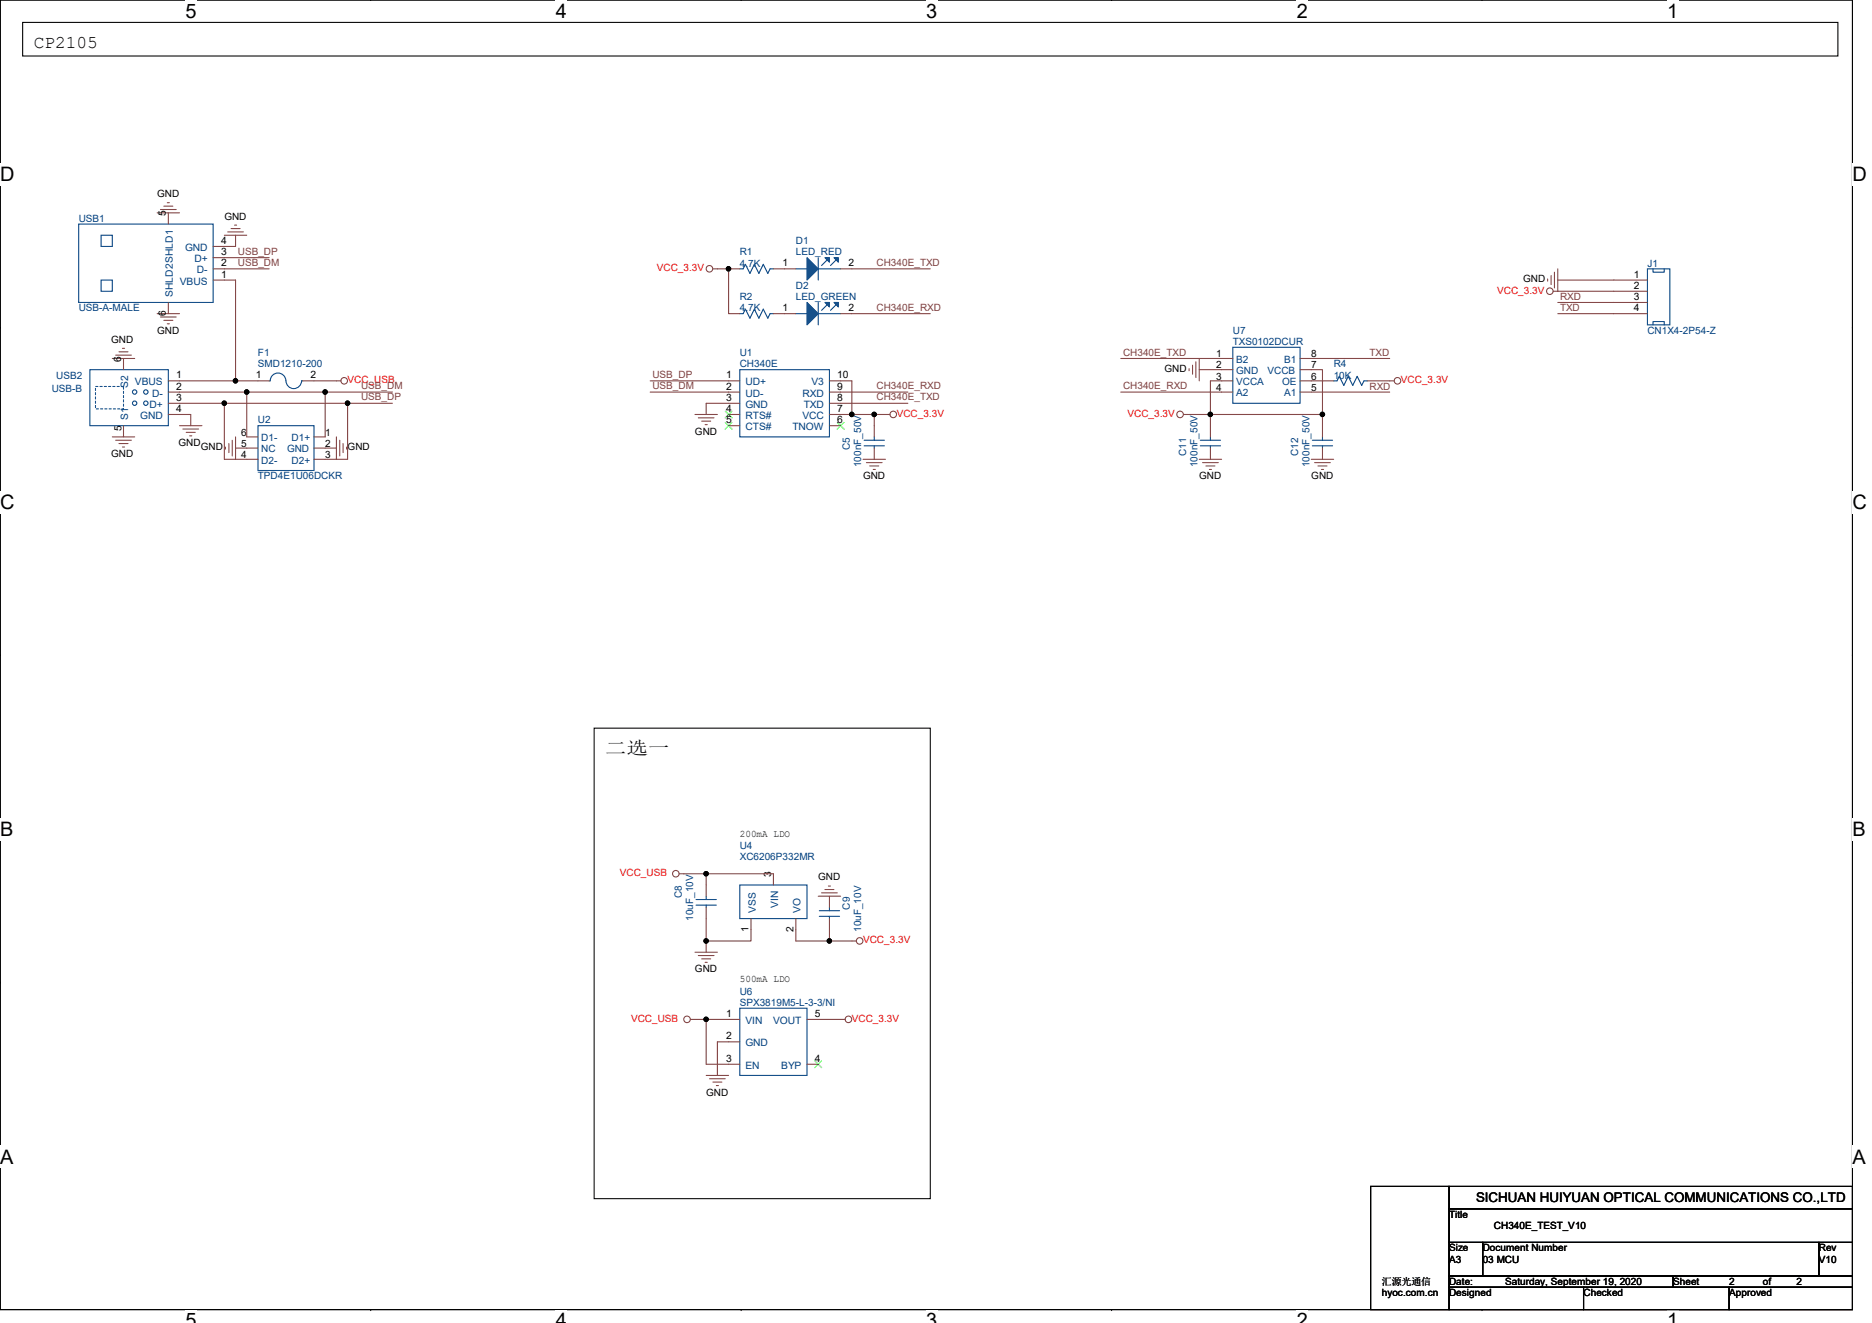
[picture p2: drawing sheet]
<svg xmlns="http://www.w3.org/2000/svg" width="297mm" height="210mm" viewBox="0 0 297 210" stroke-linecap="round" stroke-linejoin="round" font-family="sans-serif">
<path d="M0 0h293.9v207.9h-293.9z" fill="none" stroke="#000" stroke-width=".17"/>
<g fill="#fff">
<path d="M29.4 0h1.8v3.5h-1.8z"/>
<path d="M29.4 207.9h1.8v2h-1.8z"/>
</g>
<path d="M58.8 0h.1M58.8 207.9h.1" fill="none" stroke="#000" stroke-width=".17"/>
<g fill="#fff">
<path d="M88.2 0h1.8v3.5h-1.8z"/>
<path d="M88.2 207.9h1.8v2h-1.8z"/>
</g>
<path d="M117.6 0h.1M117.6 207.9h.1" fill="none" stroke="#000" stroke-width=".17"/>
<g fill="#fff">
<path d="M147 0h1.7v3.5h-1.7z"/>
<path d="M147 207.9h1.7v2h-1.7z"/>
</g>
<path d="M176.4 0h.1M176.4 207.9h.1" fill="none" stroke="#000" stroke-width=".17"/>
<g fill="#fff">
<path d="M205.8 0h1.7v3.5h-1.7z"/>
<path d="M205.8 207.9h1.7v2h-1.7z"/>
</g>
<path d="M235.2 0h.1M235.2 207.9h.1" fill="none" stroke="#000" stroke-width=".17"/>
<g fill="#fff">
<path d="M264.5 0h1.8v3.5h-1.8z"/>
<path d="M264.5 207.9h1.8v2h-1.8z"/>
<path d="M0 26h2.3v3.5h-2.3z"/>
<path d="M293.9 26h2.3v3.5h-2.3z"/>
<path d="M0 77.9h2.3v3.5h-2.3z"/>
<path d="M293.9 77.9h2.3v3.5h-2.3z"/>
</g>
<path d="M0 52h.1M293.9 52h.1" fill="none" stroke="#000" stroke-width=".17"/>
<g fill="#fff">
<path d="M0 129.9h2.1v3.5h-2.1z"/>
<path d="M293.9 129.9h2.1v3.5h-2.1z"/>
</g>
<path d="M0 103.9h.1M293.9 103.9h.1" fill="none" stroke="#000" stroke-width=".17"/>
<g fill="#fff">
<path d="M0 181.9h2.2v3.5h-2.2z"/>
<path d="M293.9 181.9h2.2v3.5h-2.2z"/>
</g>
<path d="M3.6 3.6h288v5.3h-288zM94.3 115.6h53.3v74.6h-53.3zM0 155.9h.1M293.9 155.9h.1M229.9 188.3h64v3.6h-64zM229.9 191.9h64v5.3h-64zM229.9 197.2h5.4v5.3h-5.4zM235.3 197.2h53.3v5.3h-53.3zM288.6 197.2h5.3v5.3h-5.3zM229.9 202.5h35.6v1.8h-35.6zM265.5 202.5h28.4v1.8h-28.4z" fill="none" stroke="#000" stroke-width=".17"/>
<g fill="none" stroke="#804040" stroke-width=".17">
<path d="M24.9 33.8h3.6M25.5 33.3h2.5M26 32.7h1.4M26.5 32.2h.4M35.6 37.3h3.6M36.1 36.8h2.5M36.7 36.3h1.4M37.2 35.7h.3M17.8 56.9h3.6M18.3 56.4h2.5M18.9 55.8h1.4M19.4 55.3h.4"/>
<path d="M24.9 49.8h3.6M25.5 50.3h2.5M26 50.8h1.4M26.5 51.4h.4M113.1 42.7h.7M188.7 58.5v.3M189.2 58v1.4M189.8 57.4v2.5M190.3 56.9v3.6M245.6 44.3v.3M246.1 43.7v1.5M246.7 43.2v2.5"/>
<path d="M247.2 42.7v3.5h-.7M17.8 69.3h3.6M18.3 69.9h2.5M18.9 70.4h1.4M19.4 71h.4M28.5 67.6h3.5M29 68.1h2.5M29.5 68.6h1.5M30.1 69.2h.3M35.8 71v.3M36.3 70.4v1.4M36.8 69.9v2.5"/>
<path d="M37.4 69.3v3.6M53.4 60.5h.7M53.4 69.3v3.6M53.9 69.9v2.5M54.4 70.4v1.4M55 71v.3M110.3 65.8h3.5M110.8 66.3h2.5M111.3 66.8h1.5M111.9 67.4h.3M136.9 72.9h3.6M137.5 73.4h2.5"/>
<path d="M138 74h1.4M138.6 74.5h.3M140.5 65.8h.7M187.8 65.8h.7M190.3 72.9h3.5M190.8 73.4h2.5M191.3 74h1.5M191.9 74.5h.3M208.1 72.9h3.5M208.6 73.4h2.5M209.1 74h1.5M209.7 74.5h.3"/>
<path d="M220.5 60.5h.7M107.8 138.7h.7M110.3 151.1h3.5M110.8 151.7h2.5M111.3 152.2h1.5M111.9 152.7h.3M129.8 142.2h3.6M130.4 141.7h2.5M130.9 141.2h1.4M131.4 140.6h.4M135.2 149.4h.7M109.6 161.8h.7"/>
<path d="M112.1 170.7h3.5M112.6 171.2h2.5M113.1 171.7h1.5M113.7 172.3h.3M133.4 161.8h.7"/>
<circle cx="112.6" cy="42.7" r=".52"/>
<circle cx="245.9" cy="46.2" r=".52"/>
<circle cx="54.6" cy="60.4" r=".52"/>
<circle cx="141.7" cy="65.8" r=".52"/>
<circle cx="187.2" cy="65.8" r=".52"/>
<circle cx="221.7" cy="60.4" r=".52"/>
<circle cx="107.2" cy="138.7" r=".52"/>
<circle cx="136.4" cy="149.3" r=".52"/>
<circle cx="109" cy="161.8" r=".52"/>
<circle cx="134.6" cy="161.8" r=".52"/>
</g>
<path d="M217.9 188.6h11.7v10.7h-11.7z" fill="#fff"/>
<path d="M217.5 188.3h12.4v19.6h-12.4zM229.9 188.3h64v3.6h-64zM229.9 191.9h64v5.3h-64zM229.9 197.2h5.4v5.3h-5.4zM235.3 197.2h53.3v5.3h-53.3zM288.6 197.2h5.3v5.3h-5.3zM229.9 204.3h21.4v3.6h-21.4zM229.9 202.5h35.6v1.8h-35.6zM251.3 204.3h23.1v3.6h-23.1zM265.5 202.5h28.4v1.8h-28.4zM274.4 204.3h19.5v3.6h-19.5z" fill="none" stroke="#000" stroke-width=".17"/>
<path d="M217.9 188.6h11.7v10.7h-11.7z" fill="#fff"/>
<path d="M217.5 188.3h12.4v19.6h-12.4zM229.9 188.3h64v3.6h-64zM229.9 191.9h64v5.3h-64zM229.9 197.2h5.4v5.3h-5.4zM235.3 197.2h53.3v5.3h-53.3zM288.6 197.2h5.3v5.3h-5.3zM229.9 204.3h21.4v3.6h-21.4zM229.9 202.5h35.6v1.8h-35.6zM251.3 204.3h23.1v3.6h-23.1zM265.5 202.5h28.4v1.8h-28.4zM274.4 204.3h19.5v3.6h-19.5z" fill="none" stroke="#000" stroke-width=".17"/>
<path d="M217.9 188.6h11.7v10.7h-11.7z" fill="#fff"/>
<path d="M217.5 188.3h12.4v19.6h-12.4zM229.9 204.3h21.4v3.6h-21.4zM251.3 204.3h23.1v3.6h-23.1zM274.4 204.3h19.5v3.6h-19.5z" fill="none" stroke="#000" stroke-width=".17"/>
<g fill="none" stroke="#004080" stroke-width=".17">
<path d="M12.5 35.6h21.3v12.4h-21.3zM16 37.3h1.8v1.8h-1.8zM14.3 58.7h12.4v8.9h-12.4zM16 44.4h1.8v1.8h-1.8zM117.4 58.7h14.2v10.6h-14.2zM117.4 42.7h.5l.4-.7 .7 1.4 .7-1.4 .7 1.4 .7-1.4 .7 1.4 .4-.7h.5M117.4 49.8h.5l.4-.7 .7 1.4 .7-1.4 .7 1.4 .7-1.4 .7 1.4 .4-.7h.5M126.3 49.8h1.8M126.3 42.7h1.8M129.8 48v3.6M129.8 49.8h3.6M129.8 40.9v3.5"/>
<path d="M129.8 42.7h3.6M131.3 48.4l-.9 .9M131.3 41.3l-.9 .8M132.7 48.4l-.9 .9M132.7 41.3l-.9 .8M195.6 55.1h10.7v8.9h-10.7zM261.4 42.7h3.6v8.9h-3.6zM262.3 51.6v-.6h1.8v.6M262.3 42.7v.5h1.8v-.5M40.9 67.6h8.9v7.1h-8.9zM42.7 60.5h.2M42.9 60.4a1.24 1.24 0 0 1 1.2-1.2 1.24 1.24 0 0 1 1.3 1.2"/>
<path d="M45.4 60.4a1.24 1.24 0 0 0 1.2 1.3 1.24 1.24 0 0 0 1.3-1.3M47.9 60.5h.1M137.1 69.9h3.2M137.1 70.8h3.2M138.7 70.8v.3M138.7 69.3v.6M190.5 69.9h3.2M190.5 70.8h3.2M192.1 70.8v.3M192.1 69.3v.6M208.2 69.9h3.3M208.2 70.8h3.3"/>
<path d="M209.8 70.8v.3M209.8 69.3v.6M211.6 60.5h.6l.3-.8 .7 1.5 .7-1.5 .7 1.5 .7-1.5 .8 1.5 .3-.7h.6M110.4 142.8h3.3M110.4 143.7h3.3M112.1 143.7v.3M112.1 142.2v.6M117.4 140.5h10.7v5.3h-10.7zM130 144.5h3.2M130 145.4h3.2M131.6 145.4v.4M131.6 144v.5"/>
<path d="M117.4 160h10.7v10.7h-10.7z"/>
<circle cx="21.4" cy="62.2" r=".35"/>
<circle cx="21.4" cy="64" r=".35"/>
<circle cx="23.1" cy="64" r=".35"/>
<circle cx="23.1" cy="62.2" r=".35"/>
</g>
<g fill="none" stroke="#804040" stroke-width=".17">
<path d="M26.7 33.8v1.8M37.4 37.3v1.8h-3.6M19.6 56.9v1.8M26.7 48v1.8M33.8 44.4h3.6v16.1M33.8 42.7h8.9M42.7 40.9h-8.9M113.8 42.7h1.8M115.6 42.7v7.1h1.8M115.6 42.7h1.8M117.4 42.7h.1M117.4 49.8h.1"/>
<path d="M122.7 42.7h.1M122.7 49.8h.1M122.7 49.8h3.6M122.7 42.7h3.6M133.4 49.8h14.2M133.4 42.7h14.2M177.8 56.9h16M190.3 58.7h5.3M193.8 56.9h1.8M206.3 58.7h3.5v7.1M206.3 56.9h14.2M247.2 49.8h14.2"/>
<path d="M247.2 44.4h14.2M247.2 46.2h14.2M247.2 48h14.2M19.6 67.6v1.7M26.7 62.2h12.5M26.7 64h8.9v8.9h5.3M26.7 65.8h3.6v1.8M35.6 64h19.6M37.4 71.1h3.5M37.4 60.5h5.3M37.4 60.5h-10.7M39.2 62.2v7.1h1.7"/>
<path d="M39.2 62.2h12.4M51.6 62.2v7.1h-1.8M51.6 62.2h10.7M53.4 71.1h-3.6M53.4 60.5h-5.4M55.2 64h7.1M55.2 64v8.9h-5.4M103.2 60.5h14.2M103.2 62.2h14.2M115.6 65.8h1.8M115.6 67.6h1.8M117.4 64h-5.3v1.8"/>
<path d="M131.6 67.6h1.8M131.6 65.8h3.6M131.6 64h12.5M131.6 62.2h12.5M131.6 60.5h3.6v5.3M135.2 65.8h3.5M138.7 71.1v1.8M138.7 65.8v3.5M138.7 65.8h1.8M177.8 62.2h16M188.5 65.8h3.6v3.5M192.1 71.1v1.8"/>
<path d="M193.8 62.2h1.8M195.6 60.5h-3.5v5.3h17.7M206.3 62.2h14.2M206.3 60.5h5.3M209.8 71.1v1.8M209.8 65.8v3.5M211.6 60.5h.1M217 60.5h.1M217 60.5h3.5M108.5 138.7h3.6M112.1 138.7h10.6v1.8M112.1 138.7v3.5"/>
<path d="M112.1 149.4v1.7M112.1 144v5.4h7.1v-3.6M126.3 145.8v3.6h5.3M131.6 149.4h3.6M131.6 145.8v3.6M131.6 142.2v1.8M110.3 161.8h1.8M112.1 161.8h5.3M112.1 161.8v7.1h5.3M117.4 165.4h-3.6v5.3M128.1 168.9h1.7M128.1 161.8h5.3"/>
</g>
<path d="M115.1 65.3l1.1 1M115.1 67l1.1 1.1M116.1 65.3l-1 1M116.1 67l-1 1.1M132.9 67l1 1.1M133.9 67l-1.1 1.1M129.3 168.4l1.1 1.1M130.4 168.4l-1.1 1.1" fill="none" stroke="#0f0" stroke-width=".16"/>
<path d="M15.2 61.3h4.4v3.6h-4.4z" fill="none" stroke="#004080" stroke-width=".17" stroke-dasharray=".3 .3"/>
<g fill="#004080" stroke="#004080" stroke-width=".17">
<path d="M128.1 48l1.7 1.8-1.7 1.8z" fill-rule="evenodd"/>
<path d="M130.9 48h.7v.7z" fill-rule="evenodd"/>
<path d="M132.3 48h.7v.7z" fill-rule="evenodd"/>
<path d="M128.1 40.9l1.7 1.8-1.7 1.7z" fill-rule="evenodd"/>
<path d="M130.9 40.9h.7v.7z" fill-rule="evenodd"/>
<path d="M132.3 40.9h.7v.7z" fill-rule="evenodd"/>
</g>
<g fill="#000" stroke="#000" stroke-width=".17">
<circle cx="115.6" cy="42.7" r=".35"/>
<circle cx="35.6" cy="64" r=".35"/>
<circle cx="37.4" cy="60.4" r=".35"/>
<circle cx="39.1" cy="62.2" r=".35"/>
<circle cx="51.6" cy="62.2" r=".35"/>
<circle cx="55.1" cy="64" r=".35"/>
<circle cx="135.2" cy="65.8" r=".35"/>
<circle cx="138.7" cy="65.8" r=".35"/>
<circle cx="192.1" cy="65.8" r=".35"/>
<circle cx="209.8" cy="65.8" r=".35"/>
<circle cx="112" cy="138.7" r=".35"/>
<circle cx="112" cy="149.3" r=".35"/>
<circle cx="131.6" cy="149.3" r=".35"/>
<circle cx="112" cy="161.8" r=".35"/>
</g>
<g font-size="3.2">
<text x="29.4" y="2.8">5</text>
<text x="88.2" y="2.8">4</text>
<text x="147" y="2.8">3</text>
<text x="205.8" y="2.8">2</text>
<text x="264.5" y="2.8">1</text>
<text x="0" y="28.8">D</text>
<text x="293.9" y="28.8">D</text>
<text x="0" y="80.8">C</text>
<text x="293.9" y="80.8">C</text>
<text x="0" y="132.7">B</text>
<text x="293.9" y="132.7">B</text>
<text x="0" y="184.7">A</text>
<text x="293.9" y="184.7">A</text>
<text x="29.4" y="210.7">5</text>
<text x="88.2" y="210.7">4</text>
<text x="147" y="210.7">3</text>
<text x="205.8" y="210.7">2</text>
<text x="264.5" y="210.7">1</text>
</g>
<g font-size="2.8">
<text x="5.4" y="7.6">CP2105</text>
<text x="96.1" y="119.6">二选一</text>
</g>
<text font-size="2.1" x="234.2" y="190.7">SICHUAN HUIYUAN OPTICAL COMMUNICATIONS CO.,LTD</text>
<g font-size="1.6" fill="#004080">
<text x="12.5" y="35.2">USB1</text>
<text x="29.4" y="39.8">GND</text>
<text x="30.8" y="41.6">D+</text>
<text x="117.4" y="40.5">R1</text>
<text x="126.3" y="38.8">D1</text>
<text x="126.3" y="40.5">LED_RED</text>
<text x="27.4" y="47.1" transform="rotate(-90 27.4 47.1)">SHLD2SHLD1</text>
<text x="28.5" y="45.2">VBUS</text>
<text x="31.2" y="43.4">D-</text>
<text x="117.4" y="42.3">4.7K</text>
<text x="117.4" y="47.6">R2</text>
<text x="126.3" y="45.9">D2</text>
<text x="126.3" y="47.6">LED_GREEN</text>
<text x="261.4" y="42.3">J1</text>
<text x="12.5" y="49.4">USB-A-MALE</text>
<text x="117.4" y="49.4">4.7K</text>
<text x="195.6" y="53">U7</text>
<text x="261.4" y="53">CN1X4-2P54-Z</text>
<text x="40.9" y="56.5">F1</text>
<text x="40.9" y="58.3">SMD1210-200</text>
<text x="117.4" y="56.5">U1</text>
<text x="117.4" y="58.3">CH340E</text>
<text x="195.6" y="54.8">TXS0102DCUR</text>
<text x="196.1" y="57.6">B2</text>
<text x="196.1" y="59.4">GND</text>
<text x="201.1" y="59.4">VCCB</text>
<text x="203.8" y="57.6">B1</text>
<text x="211.6" y="58.3">R4</text>
<text x="8.2" y="62.2">USB-B</text>
<text x="8.9" y="60.1">USB2</text>
<text x="20.3" y="61.6" transform="rotate(-90 20.3 61.6)">S2</text>
<text x="21.4" y="61.2">VBUS</text>
<text x="23.7" y="64.7">D+</text>
<text x="24.1" y="62.9">D-</text>
<text x="118.3" y="61.2">UD+</text>
<text x="118.3" y="62.9">UD-</text>
<text x="118.3" y="64.7">GND</text>
<text x="127.4" y="62.9">RXD</text>
<text x="127.5" y="64.7">TXD</text>
<text x="128.8" y="61.2">V3</text>
<text x="196.1" y="61.2">VCCA</text>
<text x="196.1" y="62.9">A2</text>
<text x="203.5" y="61.2">OE</text>
<text x="203.8" y="62.9">A1</text>
<text x="211.6" y="60.1">10K</text>
<text x="20.3" y="66.7" transform="rotate(-90 20.3 66.7)">S1</text>
<text x="22.2" y="66.5">GND</text>
<text x="40.9" y="67.2">U2</text>
<text x="41.5" y="71.8">NC</text>
<text x="41.5" y="70">D1-</text>
<text x="45.5" y="71.8">GND</text>
<text x="46.3" y="70">D1+</text>
<text x="118.3" y="66.5">RTS#</text>
<text x="118.3" y="68.3">CTS#</text>
<text x="125.7" y="68.3">TNOW</text>
<text x="127.3" y="66.5">VCC</text>
<text x="134.9" y="71.5" transform="rotate(-90 134.9 71.5)">C5</text>
<text x="40.9" y="76.1">TPD4E1U06DCKR</text>
<text x="41.5" y="73.6">D2-</text>
<text x="46.3" y="73.6">D2+</text>
<text x="136.6" y="74.1" transform="rotate(-90 136.6 74.1)">100nF_50V</text>
<text x="188.2" y="72.4" transform="rotate(-90 188.2 72.4)">C11</text>
<text x="190" y="74.1" transform="rotate(-90 190 74.1)">100nF_50V</text>
<text x="206" y="72.4" transform="rotate(-90 206 72.4)">C12</text>
<text x="207.8" y="74.1" transform="rotate(-90 207.8 74.1)">100nF_50V</text>
<text x="117.4" y="134.8">U4</text>
<text x="117.4" y="136.5">XC6206P332MR</text>
<text x="108.2" y="142.6" transform="rotate(-90 108.2 142.6)">C8</text>
<text x="110" y="146.2" transform="rotate(-90 110 146.2)">10uF_10V</text>
<text x="119.9" y="144.9" transform="rotate(-90 119.9 144.9)">VSS</text>
<text x="123.5" y="144.1" transform="rotate(-90 123.5 144.1)">VIN</text>
<text x="127" y="144.9" transform="rotate(-90 127 144.9)">VO</text>
<text x="134.9" y="144.4" transform="rotate(-90 134.9 144.4)">C9</text>
<text x="136.6" y="147.9" transform="rotate(-90 136.6 147.9)">10uF_10V</text>
<text x="117.4" y="157.9">U6</text>
<text x="117.4" y="159.7">SPX3819M5-L-3-3/NI</text>
<text x="118.3" y="162.5">VIN</text>
<text x="118.3" y="166.1">GND</text>
<text x="122.7" y="162.5">VOUT</text>
<text x="118.3" y="169.6">EN</text>
<text x="124" y="169.6">BYP</text>
</g>
<g font-size="1.6">
<text x="24.9" y="31.3">GND</text>
<text x="26.3" y="34.3" transform="rotate(-90 26.3 34.3)">5</text>
<text x="35.6" y="34.8">GND</text>
<text x="35.1" y="38.7">4</text>
<text x="35.1" y="40.5">3</text>
<text x="35.1" y="44.1">1</text>
<text x="35.1" y="42.3">2</text>
<text x="124.1" y="42.3">1</text>
<text x="134.6" y="42.3">2</text>
<text x="241.7" y="44.8">GND</text>
<text x="259.3" y="44.1">1</text>
<text x="259.3" y="45.8">2</text>
<text x="259.3" y="47.6">3</text>
<text x="24.9" y="53">GND</text>
<text x="26.3" y="50.2" transform="rotate(-90 26.3 50.2)">6</text>
<text x="124.1" y="49.4">1</text>
<text x="134.6" y="49.4">2</text>
<text x="259.3" y="49.4">4</text>
<text x="17.6" y="54.4">GND</text>
<text x="19.2" y="57.4" transform="rotate(-90 19.2 57.4)">6</text>
<text x="184.8" y="59">GND</text>
<text x="193" y="56.7">1</text>
<text x="193" y="58.5">2</text>
<text x="208.1" y="56.7">8</text>
<text x="208.1" y="58.5">7</text>
<text x="28" y="65.4">4</text>
<text x="28" y="63.6">3</text>
<text x="28" y="60.1">1</text>
<text x="28" y="61.8">2</text>
<text x="40.6" y="60.1">1</text>
<text x="49.3" y="60.1">2</text>
<text x="115.2" y="60.1">1</text>
<text x="115.2" y="61.8">2</text>
<text x="115.2" y="63.6">3</text>
<text x="115.2" y="65.4">4</text>
<text x="132.9" y="60.1">10</text>
<text x="132.9" y="61.8">9</text>
<text x="132.9" y="65.4">7</text>
<text x="132.9" y="63.6">8</text>
<text x="193" y="60.3">3</text>
<text x="193" y="62">4</text>
<text x="208.1" y="62">5</text>
<text x="208.1" y="60.3">6</text>
<text x="19.3" y="68.5" transform="rotate(-90 19.3 68.5)">5</text>
<text x="28.3" y="70.8">GND</text>
<text x="31.9" y="71.5">GND</text>
<text x="38.3" y="70.9">5</text>
<text x="38.3" y="69.2">6</text>
<text x="51.6" y="70.9">2</text>
<text x="51.6" y="69.2">1</text>
<text x="55.2" y="71.5">GND</text>
<text x="110.3" y="69">GND</text>
<text x="115.2" y="67.2">5</text>
<text x="132.9" y="67.2">6</text>
<text x="17.6" y="72.5">GND</text>
<text x="38.3" y="72.7">4</text>
<text x="51.6" y="72.7">3</text>
<text x="136.9" y="76.1">GND</text>
<text x="190.3" y="76.1">GND</text>
<text x="208.1" y="76.1">GND</text>
<text x="117.4" y="132.8">200mA LDO</text>
<text x="122.3" y="139.2" transform="rotate(-90 122.3 139.2)">3</text>
<text x="129.8" y="139.7">GND</text>
<text x="118.8" y="148" transform="rotate(-90 118.8 148)">1</text>
<text x="125.9" y="148" transform="rotate(-90 125.9 148)">2</text>
<text x="110.3" y="154.3">GND</text>
<text x="117.4" y="155.9">500mA LDO</text>
<text x="115.2" y="161.4">1</text>
<text x="129.3" y="161.4">5</text>
<text x="115.2" y="165">2</text>
<text x="112.1" y="173.9">GND</text>
<text x="115.2" y="168.5">3</text>
<text x="129.3" y="168.5">4</text>
<text x="229.9" y="193.3">Title</text>
<text x="237" y="195.1">CH340E_TEST_V10</text>
<text x="219.3" y="203.9">汇源光通信</text>
<text x="229.9" y="200.4">A3</text>
<text x="229.9" y="198.6">Size</text>
<text x="229.9" y="203.9">Date:</text>
<text x="235.3" y="200.4">03 MCU</text>
<text x="235.3" y="198.6">Document Number</text>
<text x="238.8" y="203.9">Saturday, September 19, 2020</text>
<text x="265.5" y="203.9">Sheet</text>
<text x="274.4" y="203.9">2</text>
<text x="279.7" y="203.9">of</text>
<text x="285" y="203.9">2</text>
<text x="288.6" y="198.6">Rev</text>
<text x="288.6" y="200.4">V10</text>
<text x="219.3" y="205.7">hyoc.com.cn</text>
<text x="229.9" y="205.7">Designed</text>
<text x="251.3" y="205.7">Checked</text>
<text x="274.4" y="205.7">Approved</text>
</g>
<g font-size="1.6" fill="#804040">
<text x="37.7" y="40.4">USB_DP</text>
<text x="37.7" y="42.2">USB_DM</text>
<text x="139.1" y="42.2">CH340E_TXD</text>
<text x="247.5" y="47.6">RXD</text>
<text x="139.1" y="49.3">CH340E_RXD</text>
<text x="247.5" y="49.4">TXD</text>
<text x="103.5" y="60">USB_DP</text>
<text x="178.2" y="56.4">CH340E_TXD</text>
<text x="217.3" y="56.5">TXD</text>
<text x="57.3" y="61.8">USB_DM</text>
<text x="57.3" y="63.5">USB_DP</text>
<text x="103.5" y="61.8">USB_DM</text>
<text x="139.1" y="61.8">CH340E_RXD</text>
<text x="139.1" y="63.5">CH340E_TXD</text>
<text x="178.2" y="61.8">CH340E_RXD</text>
<text x="217.3" y="61.9">RXD</text>
</g>
<g font-size="1.6" fill="#f00">
<text x="104.2" y="43">VCC_3.3V</text>
<text x="237.6" y="46.6">VCC_3.3V</text>
<text x="55.2" y="60.8">VCC_USB</text>
<text x="222.3" y="60.8">VCC_3.3V</text>
<text x="142.3" y="66.1">VCC_3.3V</text>
<text x="178.9" y="66.1">VCC_3.3V</text>
<text x="98.4" y="139">VCC_USB</text>
<text x="136.9" y="149.7">VCC_3.3V</text>
<text x="100.1" y="162.2">VCC_USB</text>
<text x="135.2" y="162.2">VCC_3.3V</text>
</g>
</svg>
